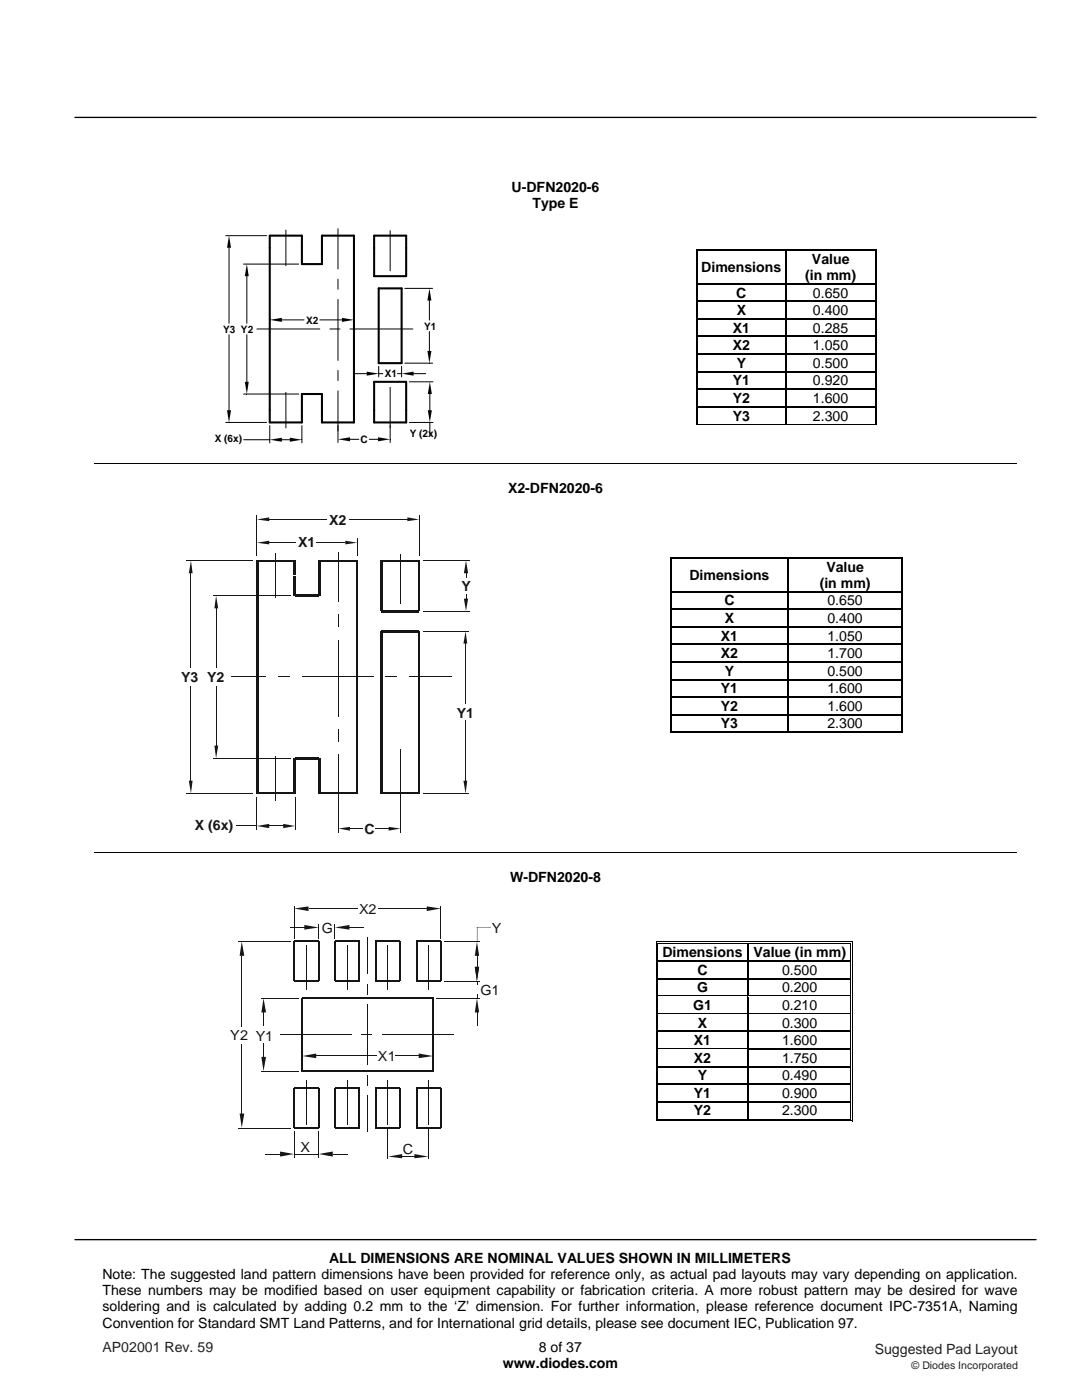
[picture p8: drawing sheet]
<svg xmlns="http://www.w3.org/2000/svg" width="216mm" height="279mm" viewBox="0 0 216 279" stroke-linecap="round" stroke-linejoin="round" font-family="sans-serif">
<path d="M15 23.4h191.7M15 247.4h191.7" fill="none" stroke="#000" stroke-width=".26"/>
<g fill="#000">
<path d="M139 49.7l.1 .3zM139 49.7l.2 .1zM139 56.5l.1 .3zM139.1 49.9l.1 .1zM139.1 56.5l.1 .3zM156.7 50h.2zM156.7 49.7l.2 .1zM156.7 49.9l.2 .1zM156.7 56.5h.2v.3h-.2zM174.6 49.7l.3 .1zM174.6 49.9l.1 .1zM174.6 56.5l.1 .3z"/>
<path d="M174.8 49.7l.1 .3zM174.8 56.5l.1 .3zM139 60l.1 .3zM139 63.5l.1 .3zM139 67l.1 .3zM139 70.5l.1 .3zM139 74l.1 .3zM139 77.6l.1 .2zM139.1 60l.1 .3zM139.1 63.5l.1 .3zM139.1 67l.1 .3zM139.1 70.5l.1 .3z"/>
<path d="M139.1 74l.1 .3zM139.1 77.6l.1 .2zM156.7 60h.2v.3h-.2zM156.7 63.5h.2v.3h-.2zM156.7 67h.2v.3h-.2zM156.7 70.5h.2v.3h-.2zM156.7 74h.2v.3h-.2zM156.7 77.6h.2v.2h-.2zM174.6 60l.1 .3zM174.6 63.5l.1 .3zM174.6 67l.1 .3zM174.6 70.5l.1 .3z"/>
<path d="M174.6 74l.1 .3zM174.6 77.6l.1 .2zM174.8 60l.1 .3zM174.8 63.5l.1 .3zM174.8 67l.1 .3zM174.8 70.5l.1 .3zM174.8 74l.1 .3zM174.8 77.6l.1 .2zM139 81.1l.1 .2zM139 84.8h.2zM139.1 81.1l.1 .2zM139.1 84.6l.1 .1z"/>
<path d="M156.7 81.1h.2v.2h-.2zM174.6 81.1l.1 .2zM174.6 84.8h.3zM174.6 84.6l.1 .1zM174.8 81.1l.1 .2zM174.8 84.6l.1 .2zM133.7 111.2l.1 .3zM133.7 111.2l.3 .1zM133.7 117.9l.1 .3zM133.9 111.4l.1 .1zM133.9 111.4h.1zM133.9 117.9l.1 .3z"/>
<path d="M157.2 111.4l.2 .1zM157.2 111.2l.2 .1zM157.2 111.4h.2zM157.2 117.9h.2v.3h-.2zM179.9 111.2l.2 .1zM179.9 111.4l.1 .1zM179.9 111.4h.1zM179.9 117.9l.1 .3zM180.1 111.2v.3zM180.1 117.9v.3zM133.7 121.5l.1 .2zM133.7 125l.1 .2z"/>
<path d="M133.7 128.5l.1 .3zM133.7 132l.1 .3zM133.7 135.5l.1 .3zM133.7 139l.1 .3zM133.9 121.5l.1 .2zM133.9 125l.1 .2zM133.9 128.5l.1 .3zM133.9 132l.1 .3zM133.9 135.5l.1 .3zM133.9 139l.1 .3zM157.2 121.5h.2v.2h-.2zM157.2 125h.2v.2h-.2z"/>
<path d="M157.2 128.5h.2v.3h-.2zM157.2 132h.2v.3h-.2zM157.2 135.5h.2v.3h-.2zM157.2 139h.2v.3h-.2zM179.9 121.5l.1 .2zM179.9 125l.1 .2zM179.9 128.5l.1 .3zM179.9 132l.1 .3zM179.9 135.5l.1 .3zM179.9 139l.1 .3zM180.1 121.5v.2zM180.1 125v.2z"/>
<path d="M180.1 128.5v.3zM180.1 132v.3zM180.1 135.5v.3zM180.1 139v.3zM133.7 142.5l.1 .3zM133.7 146.2l.3 .1zM133.9 142.5l.1 .3zM133.9 146l.1 .1zM157.2 142.5h.2v.3h-.2zM179.9 142.5l.1 .3zM179.9 146.2l.2 .1zM179.9 146l.1 .1z"/>
<path d="M180.1 142.5v.3zM180.1 146v.3z"/>
</g>
<g fill="none" stroke="#000" stroke-width=".2">
<path d="M139 50v6.5M139 56.8v3.2M139.2 50v6.5M139.2 56.8v3.2M139.2 49.8h17.5M139.2 50h17.5M156.9 49.8h17.7M156.9 50h17.7M174.6 50v6.5M174.6 56.8v3.2M174.8 50v6.5M174.8 56.8v3.2"/>
<path d="M139 60.3v3.2M139 63.8v3.2M139 67.3v3.2M139 70.8v3.2M139 74.3v3.3M139 77.8v3.3M139.2 60.3v3.2M139.2 63.8v3.2M139.2 67.3v3.2M139.2 70.8v3.2M139.2 74.3v3.3M139.2 77.8v3.3"/>
<path d="M174.6 60.3v3.2M174.6 63.8v3.2M174.6 67.3v3.2M174.6 70.8v3.2M174.6 74.3v3.3M174.6 77.8v3.3M174.8 60.3v3.2M174.8 63.8v3.2M174.8 67.3v3.2M174.8 70.8v3.2M174.8 74.3v3.3M174.8 77.8v3.3"/>
<path d="M18.8 92.5h184.1M139 81.3v3.5M139.2 81.3v3.3M139.2 84.8h35.4M139.2 84.6h17.5M156.9 84.6h17.7M174.6 81.3v3.3M174.8 81.3v3.3M133.8 111.5v6.4M133.8 118.2v3.3M133.9 111.5v6.4M133.9 118.2v3.3"/>
<path d="M134 111.2h23.2M134 111.4h23.2M157.4 111.2h22.5M157.4 111.4h22.5M179.9 111.5v6.4M179.9 118.2v3.3M180.1 111.5v6.4M180.1 118.2v3.3M133.8 121.7v3.3M133.8 125.2v3.3M133.8 128.8v3.2M133.8 132.3v3.2"/>
<path d="M133.8 135.8v3.2M133.8 139.3v3.2M133.9 121.7v3.3M133.9 125.2v3.3M133.9 128.8v3.2M133.9 132.3v3.2M133.9 135.8v3.2M133.9 139.3v3.2M179.9 121.7v3.3M179.9 125.2v3.3M179.9 128.8v3.2M179.9 132.3v3.2"/>
<path d="M179.9 135.8v3.2M179.9 139.3v3.2M180.1 121.7v3.3M180.1 125.2v3.3M180.1 128.8v3.2M180.1 132.3v3.2M180.1 135.8v3.2M180.1 139.3v3.2M133.8 142.8v3.5M133.9 142.8v3.2M134 146.2h45.9M134 146.1h23.2"/>
<path d="M157.4 146.1h22.5M179.9 142.8v3.2M180.1 142.8v3.2M18.8 170.1h184.1"/>
</g>
<g fill="none" stroke="#000" stroke-width=".25">
<path d="M139.2 56.6h17.5M156.8 50v6.5M156.8 56.8v3.2M156.9 56.6h17.7M139.2 60.1h17.5M139.2 63.6h17.5M139.2 67.1h17.5M139.2 70.7h17.5M139.2 74.2h17.5M139.2 77.7h17.5M156.8 60.3v3.2M156.8 63.8v3.2"/>
<path d="M156.8 67.3v3.2M156.8 70.8v3.2M156.8 74.3v3.3M156.8 77.8v3.3M156.9 60.1h17.7M156.9 63.6h17.7M156.9 67.1h17.7M156.9 70.7h17.7M156.9 74.2h17.7M156.9 77.7h17.7M139.2 81.2h17.5M156.8 81.3v3.4"/>
<path d="M156.9 81.2h17.7M134 118.1h23.2M157.3 111.5v6.4M157.3 118.2v3.3M157.4 118.1h22.5M134 121.6h23.2M134 125.1h23.2M134 128.6h23.2M134 132.1h23.2M134 135.6h23.2M134 139.1h23.2M157.3 121.7v3.3"/>
<path d="M157.3 125.2v3.3M157.3 128.8v3.2M157.3 132.3v3.2M157.3 135.8v3.2M157.3 139.3v3.2M157.4 121.6h22.5M157.4 125.1h22.5M157.4 128.6h22.5M157.4 132.1h22.5M157.4 135.6h22.5M157.4 139.1h22.5M134 142.6h23.2"/>
<path d="M157.3 142.8v3.3M157.4 142.6h22.5"/>
</g>
<g fill="#fff">
<path d="M131.4 188.4h17.7v3.3h-17.7z"/>
<path d="M131.8 188.4h16.7v3.3h-16.7z"/>
</g>
<path d="M130.9 187.9h.1v.5h-.1zM130.9 187.9h.5v.2h-.5zM131.2 188.2h.2v.2h-.2z" fill="#000"/>
<path d="M131.4 188h17.7M131.4 188.3h17.7" fill="none" stroke="#000" stroke-width=".2"/>
<path d="M131.4 188.4h17.7z" fill="#fff"/>
<g fill="#000">
<path d="M130.9 191.7h.1v.2h-.1zM130.9 195.2h.1v.3h-.1zM131.2 191.7h.2v.2h-.2zM131.2 195.2h.2v.3h-.2zM149.1 188.4h.3zM149.1 187.9h.5v.2h-.5zM149.1 188.2h.5v.2h-.5zM149.1 191.7h.3v.2h-.3zM149.1 195.2h.3v.3h-.3zM169.7 187.9h.5v.2h-.5zM169.7 188.2h.1v.2h-.1zM169.7 191.7h.1v.2h-.1z"/>
<path d="M169.7 195.2h.1v.3h-.1zM170 187.9h.2v.5h-.2zM170 191.7h.2v.2h-.2zM170 195.2h.2v.3h-.2z"/>
</g>
<g fill="none" stroke="#000" stroke-width=".2">
<path d="M130.9 188.4v3.3M130.9 191.9v3.3M130.9 195.5v3.2M131.3 188.4v3.3M131.3 191.9v3.3M131.3 195.5v3.2M149.6 188h20.1M149.6 188.3h20.1M169.7 188.4v3.3M169.7 191.9v3.3M169.7 195.5v3.2M170.1 188.4v3.3"/>
<path d="M170.1 191.9v3.3M170.1 195.5v3.2"/>
</g>
<path d="M131.4 191.8h17.7M131.4 195.3h17.7M149.3 188.4v3.3M149.3 191.9v3.3M149.3 195.5v3.2M149.4 191.8h20.3M149.4 195.3h20.3" fill="none" stroke="#000" stroke-width=".25"/>
<g fill="#fff">
<path d="M131.4 198.9h17.7v3.3h-17.7z"/>
<path d="M131.8 198.9h16.7v3.3h-16.7z"/>
<path d="M149.4 198.9h20.2v3.3h-20.2z"/>
<path d="M150 198.9h19.2v3.3h-19.2z"/>
</g>
<path d="M130.9 198.7h.1v.3h-.1zM131.2 198.7h.2v.3h-.2z" fill="#000"/>
<path d="M131.4 198.8h17.7" fill="none" stroke="#000" stroke-width=".25"/>
<path d="M131.4 198.9l17.7 .1z" fill="#fff"/>
<path d="M149.1 198.7h.3v.3h-.3z" fill="#000"/>
<path d="M149.4 198.8h20.3" fill="none" stroke="#000" stroke-width=".25"/>
<path d="M149.4 198.9l20.3 .1z" fill="#fff"/>
<path d="M169.7 198.7h.1v.3h-.1zM170 198.7h.2v.3h-.2z" fill="#000"/>
<path d="M130.9 199v3.2M131.3 199v3.2M169.7 199v3.2M170.1 199v3.2" fill="none" stroke="#000" stroke-width=".2"/>
<path d="M149.3 199v3.2" fill="none" stroke="#000" stroke-width=".25"/>
<g fill="#fff">
<path d="M131.4 202.5h17.7v3.2h-17.7z"/>
<path d="M131.8 202.5h16.7v3.2h-16.7z"/>
<path d="M149.4 202.5h20.2v3.2h-20.2z"/>
<path d="M150 202.5h19.2v3.2h-19.2z"/>
</g>
<path d="M130.9 202.2h.1v.3h-.1zM131.2 202.2h.2v.3h-.2z" fill="#000"/>
<path d="M131.4 202.3h17.7" fill="none" stroke="#000" stroke-width=".25"/>
<path d="M131.4 202.5h17.7z" fill="#fff"/>
<path d="M149.1 202.2h.3v.3h-.3z" fill="#000"/>
<path d="M149.4 202.3h20.3" fill="none" stroke="#000" stroke-width=".25"/>
<path d="M149.4 202.5h20.3z" fill="#fff"/>
<path d="M169.7 202.2h.1v.3h-.1zM170 202.2h.2v.3h-.2z" fill="#000"/>
<path d="M130.9 202.5v3.2M131.3 202.5v3.2M169.7 202.5v3.2M170.1 202.5v3.2" fill="none" stroke="#000" stroke-width=".2"/>
<path d="M149.3 202.5v3.2" fill="none" stroke="#000" stroke-width=".25"/>
<g fill="#fff">
<path d="M131.4 206h17.7v3.2h-17.7z"/>
<path d="M131.8 206h16.7v3.2h-16.7z"/>
<path d="M149.4 206h20.2v3.2h-20.2z"/>
<path d="M150 206h19.2v3.2h-19.2z"/>
</g>
<path d="M130.9 205.7h.1v.3h-.1zM131.2 205.7h.2v.3h-.2z" fill="#000"/>
<path d="M131.4 205.8h17.7" fill="none" stroke="#000" stroke-width=".25"/>
<path d="M131.4 206h17.7z" fill="#fff"/>
<path d="M149.1 205.7h.3v.3h-.3z" fill="#000"/>
<path d="M149.4 205.8h20.3" fill="none" stroke="#000" stroke-width=".25"/>
<path d="M149.4 206h20.3z" fill="#fff"/>
<path d="M169.7 205.7h.1v.3h-.1zM170 205.7h.2v.3h-.2z" fill="#000"/>
<path d="M130.9 206v3.2M131.3 206v3.2M169.7 206v3.2M170.1 206v3.2" fill="none" stroke="#000" stroke-width=".2"/>
<path d="M149.3 206v3.2" fill="none" stroke="#000" stroke-width=".25"/>
<g fill="#fff">
<path d="M131.4 209.5h17.7v3.2h-17.7z"/>
<path d="M131.8 209.5h16.7v3.2h-16.7z"/>
</g>
<path d="M130.9 209.2h.1v.3h-.1zM131.2 209.2h.2v.3h-.2z" fill="#000"/>
<path d="M131.4 209.3h17.7" fill="none" stroke="#000" stroke-width=".25"/>
<path d="M131.4 209.5h17.7z" fill="#fff"/>
<g fill="#000">
<path d="M130.9 212.7h.1v.3h-.1zM130.9 216.2h.1v.3h-.1zM131.2 212.7h.2v.3h-.2zM131.2 216.2h.2v.3h-.2zM149.1 209.2h.3v.3h-.3zM149.1 212.7h.3v.3h-.3zM149.1 216.2h.3v.3h-.3zM169.7 209.2h.1v.3h-.1zM169.7 212.7h.1v.3h-.1zM169.7 216.2h.1v.3h-.1zM170 209.2h.2v.3h-.2zM170 212.7h.2v.3h-.2z"/>
<path d="M170 216.2h.2v.3h-.2zM130.9 219.8h.1v.2h-.1zM130.9 223.6h.5v.2h-.5zM131.2 219.8h.2v.2h-.2zM131.2 223.3h.2v.2h-.2zM149.1 219.8h.3v.2h-.3zM149.1 223.3h.5v.2h-.5zM169.7 219.8h.1v.2h-.1zM169.7 223.6h.5v.2h-.5zM169.7 223.3h.1v.2h-.1zM170 219.8h.2v.2h-.2zM170 223.3h.2v.5h-.2z"/>
</g>
<path d="M131.4 212.9h17.7M131.4 216.4h17.7M131.4 219.9h17.7M149.3 209.5v3.2M149.3 213v3.2M149.3 216.5v3.3M149.4 209.3h20.3M149.4 212.9h20.3M149.4 216.4h20.3M149.4 219.9h20.3M149.3 220v3.3" fill="none" stroke="#000" stroke-width=".25"/>
<g fill="none" stroke="#000" stroke-width=".2">
<path d="M45 47h8.2M45.7 49.4v15.1M48.6 52.7h11M49.3 55.1v9.4M57 45.9v7.1M67.4 45.7v8M67.4 55.7v2M67.4 59.8v12.1M77.9 46v8M80.8 57.6h5.5M85.7 60v3.9M45.7 66.8v15.1"/>
<path d="M48.6 78.6h11M49.3 66.8v9.4M51.3 65.7h12.5M53.8 63.4v1.1M56.2 63.8h4.5M57 78.3v7.1M63.8 63.8h4.4M65.8 65.7h2M67.4 73.9v2.1M67.4 78v10.3M69.8 65.7h12.6M70.6 63.4v1.1"/>
<path d="M70.8 74.6h2.4M75.6 73.1v2.1M75.6 74.6h.8M77.9 77.3v11M79.3 74.6h.8M80.1 73.1v2.1M80.8 72.5h5.5M81.7 76.2h4.7M82.5 74.6h2.4M85.7 66.1v3.9M85.8 78.6v3.3M45 84.3h8.2"/>
<path d="M48.6 87.8h5.2M53.8 84.9v3.5M56.2 87.8h1.6M60.2 84.9v3.5M69.8 87.7h1.8M73.7 87.7h1.7M81.7 84.3h4.7M85.8 84.3v2.4M130.9 209.5v3.2M130.9 213v3.2M130.9 216.5v3.3M131.3 209.5v3.2"/>
<path d="M131.3 213v3.2M131.3 216.5v3.3M169.7 209.5v3.2M169.7 213v3.2M169.7 216.5v3.3M170.1 209.5v3.2M170.1 213v3.2M170.1 216.5v3.3M130.9 220v3.8M131.3 220v3.3M131.4 223.7h38.3M131.4 223.4h17.7"/>
<path d="M149.6 223.4h20.1M169.7 220v3.3M170.1 220v3.3"/>
</g>
<path d="M53.8 47h6.4v5.7h4v-5.7h6.4v37.3h-6.4v-5.7h-4v5.7h-6.4zM74.7 47h6.3v8.1h-6.3zM75.6 57.6h4.5v14.9h-4.5zM74.7 76.2h6.3v8.1h-6.3z" fill="none" stroke="#000" stroke-width=".41"/>
<g fill="#000">
<path d="M45.7 47l.4 2.4h-.8zM49.3 52.7l.3 2.4h-.7zM85.7 57.6l.4 2.4h-.8zM48.9 76.2h.7l-.3 2.4zM53.8 63.8l2.4-.4v.8zM68.2 63.4l2.4 .4-2.4 .4zM73.2 74.2l2.4 .4-2.4 .4zM80.1 74.6l2.4-.4v.8zM85.3 70h.8l-.4 2.5zM85.8 76.2l.4 2.4h-.8zM45.3 81.9h.8l-.4 2.4zM53.8 87.8l2.4-.4v.8z"/>
<path d="M57.8 87.4l2.4 .4-2.4 .4zM67.4 87.7l2.4-.4v.8zM75.4 87.3l2.5 .4-2.5 .4zM85.4 81.9h.8l-.4 2.4z"/>
</g>
<g fill="none" stroke="#131516" stroke-width=".2">
<path d="M67.5 110.2v9.9M46.1 135.1h6.9M55.4 135.1h2.4M60.2 135.1h14.3M67.5 122.6v2.5M67.5 127.7v15.3M76.9 135.1h2.3M81.7 135.1h8.4M51.2 159.1v6.5M58.9 159.1v6.5M67.5 145.5v2.5M67.5 150.5v10"/>
<path d="M47.2 164.8h4M53.7 164.8h2.8"/>
</g>
<g fill="#131516">
<path d="M56.5 164.4l2.4 .4-2.4 .5z"/>
<path d="M51.2 164.8l2.5-.4v.9z"/>
</g>
<path d="M67.5 159.1v7.1M79.9 159.1v7.1M69.8 165.4h2.5M74.9 165.4h2.7" fill="none" stroke="#131516" stroke-width=".2"/>
<g fill="#131516">
<path d="M67.5 165.4l2.3-.4v.8z"/>
<path d="M77.6 165l2.3 .4-2.3 .4z"/>
</g>
<path d="M42.5 118.9h15.5M43.2 121.2v12.1M43.2 136.9v12.1M42.5 151.3h15.5" fill="none" stroke="#131516" stroke-width=".2"/>
<g fill="#131516">
<path d="M43.1 118.9l.4 2.5h-.7z"/>
<path d="M42.8 148.8h.7l-.4 2.5z"/>
</g>
<path d="M84.5 125.9h9.2M92.9 128.4v12.1M84.5 158.3h9.2M92.9 143.8v12" fill="none" stroke="#131516" stroke-width=".2"/>
<g fill="#131516">
<path d="M92.9 126l.3 2.4h-.7z"/>
<path d="M92.5 155.8h.7l-.3 2.5z"/>
</g>
<path d="M55 110.4v8.9M79.9 110.5v10M84.5 111.9h9.3M84.5 122h9.3M55 150.9v8.9M79.9 149.6v9.9" fill="none" stroke="#131516" stroke-width=".2"/>
<path d="M51.2 111.9h7.7M63.6 111.9h7.7v46.4h-7.7M76.1 111.9h7.6v10M83.7 126v32.3h-7.6M51.2 158.3h7.7" fill="none" stroke="#131516" stroke-width=".34"/>
<path d="M51.3 111.9v46.4M58.8 111.9v2.9M58.8 114.9v4M63.7 111.9v7M76.1 111.9v10M76.1 126v32.3M76.1 122h7.6M63.6 151.3h-4.8v7M63.7 151.3v7" fill="none" stroke="#131516" stroke-width=".42"/>
<path d="M58.9 118.9h4.7" fill="none" stroke="#131516" stroke-width=".4"/>
<g fill="#131516">
<path d="M92.9 114.4h.2v.9h-.2z"/>
<path d="M92.9 118.5h.2v1h-.2z"/>
</g>
<g fill="#131516">
<path d="M93 111.9l.4 2.5h-.8z"/>
<path d="M92.6 119.5h.8l-.4 2.4z"/>
</g>
<path d="M37.3 111.9h13.2M38.1 114.4v18.9M38.1 137v18.8M37.3 158.3h13.2" fill="none" stroke="#131516" stroke-width=".2"/>
<g fill="#131516">
<path d="M38.1 111.9l.3 2.5h-.7z"/>
<path d="M37.7 155.8h.7l-.3 2.5z"/>
</g>
<path d="M76.1 125.9h7.6" fill="none" stroke="#131516" stroke-width=".42"/>
<path d="M51.2 102.8v8.1M53.7 103.6h11.5M69.7 103.6h11.6M83.7 102.8v8.1" fill="none" stroke="#131516" stroke-width=".2"/>
<g fill="#131516">
<path d="M81.3 103.3l2.4 .4-2.4 .3z"/>
<path d="M51.2 103.7l2.5-.4v.7z"/>
</g>
<path d="M51.2 107.5v3.4M53.7 108.3h5.3M63.1 108.3h5.8M71.3 107.5v3.4" fill="none" stroke="#131516" stroke-width=".2"/>
<g fill="#131516">
<path d="M51.2 108.3l2.5-.4v.7z"/>
<path d="M68.9 107.9l2.4 .4-2.4 .3z"/>
</g>
<path d="M53 230.3h2.9M58.7 230.3h4.9M58.7 225.8v5.2M63.6 225.8v5.2M66.4 230.3h2.9" fill="none" stroke="#131516" stroke-width=".2"/>
<g fill="#131516">
<path d="M55.9 229.8l2.8 .5-2.8 .5z"/>
<path d="M63.6 230.3l2.8-.5v1z"/>
</g>
<path d="M77.4 225v6.3M80.2 230.8h2.5M85.5 225v6.3" fill="none" stroke="#131516" stroke-width=".2"/>
<g fill="#131516">
<path d="M77.4 230.8l2.8-.5v.9z"/>
<path d="M82.7 230.3l2.8 .5-2.8 .4z"/>
</g>
<path d="M52.1 199.2h7.5M52.1 213.8h7.5M52.6 202.1v2.8M52.6 208.1v2.8" fill="none" stroke="#131516" stroke-width=".2"/>
<g fill="#131516">
<path d="M52.6 199.2l.5 2.9h-.9z"/>
<path d="M52.2 210.9h.9l-.5 2.9z"/>
</g>
<path d="M87 199.2h8.8M88.6 195.9h7.2M95.2 190.2v2.8M95.2 202.1v2.8" fill="none" stroke="#131516" stroke-width=".2"/>
<g fill="#131516">
<path d="M95.2 195.8v.7z"/>
<path d="M95.2 198.5v.7z"/>
</g>
<g fill="#131516">
<path d="M94.7 193h.9l-.4 2.8z"/>
<path d="M95.2 199.2l.4 2.9h-.9z"/>
</g>
<path d="M88.6 187.9h7.2M88.6 195.9h7.2M95.2 190.8v2.2" fill="none" stroke="#131516" stroke-width=".2"/>
<path d="M95.2 185l2.8 .1zM95.2 185.1l.1 2.8z" fill="#131516"/>
<g fill="#131516">
<path d="M95.2 187.9l.4 2.9h-.9z"/>
<path d="M94.7 193h.9l-.4 2.8z"/>
</g>
<path d="M47.6 187.9h10.4M48.3 190.8v14.1M48.3 208.3v13.9M47.6 225.1h10.4" fill="none" stroke="#131516" stroke-width=".2"/>
<g fill="#131516">
<path d="M48.2 187.9l.5 2.9h-.9z"/>
<path d="M47.8 222.2h.9l-.5 2.9z"/>
</g>
<path d="M58.7 180.7v6.6M61.6 181.4h9.7M75.5 181.4h9.7M88 180.7v6.6" fill="none" stroke="#131516" stroke-width=".2"/>
<g fill="#131516">
<path d="M85.2 180.9l2.8 .4-2.8 .5z"/>
<path d="M58.7 181.3l2.9-.4v.9z"/>
</g>
<path d="M57.9 185.1h2.8M63.6 184.4v2.9M66.8 184.4v2.9M69.7 185.1h2.8" fill="none" stroke="#131516" stroke-width=".2"/>
<g fill="#131516">
<path d="M60.7 184.6l2.9 .5-2.9 .4z"/>
<path d="M66.8 185.1l2.9-.5v.9z"/>
</g>
<g fill="none" stroke="#131516" stroke-width=".2">
<path d="M61.1 188.7v8.8M69.3 188.7v8.8M73.4 187.1v7.3M73.4 196.4v2M77.4 188.7v8.8M85.5 188.7v8.8M56 206.5h14.2M60.3 210.1v3M61.1 215.6v8.9M63.1 210.7h12.1M69.3 215.6v8.9M72.2 206.5h2"/>
<path d="M73.4 200.4v12.1M73.4 214.5v2.1M73.4 218.7v7.2M76.2 206.5h14.3M77.4 215.6v8.9M78.9 210.7h4.6M85.5 215.6v8.9M86.4 210.1v3"/>
</g>
<path d="M58.7 187.9v7.9h4.9v-7.9M60.3 199.2h26.1M66.8 195.8h5M75 195.8h4.8M83.1 187.9v7.9h4.9v-7.9M60.3 213.8h26.1M66.8 217.2h5M75 217.2h4.8M58.7 225.1v-7.9h4.9v7.9M83.1 225.1v-7.9h4.9v7.9" fill="none" stroke="#131516" stroke-width=".34"/>
<g fill="none" stroke="#131516" stroke-width=".25">
<path d="M58.7 187.9h4.9M60.3 199.2v14.6M66.8 187.9v7.9M66.8 187.9h5M71.7 187.9v7.9M75 187.9h4.8M75 187.9v7.9M79.9 187.9v7.9M83.1 187.9h4.9M66.8 217.2v7.9M71.7 217.2v7.9M75 217.2v7.9"/>
<path d="M79.9 217.2v7.9M58.7 225.1h4.9M66.8 225.1h5M75 225.1h4.8M83.1 225.1h4.9"/>
</g>
<path d="M86.4 199.2v14.6" fill="none" stroke="#131516" stroke-width=".28"/>
<g fill="#131516">
<path d="M60.3 210.8l2.8-.6v1z"/>
<path d="M83.5 210.2l2.9 .6-2.9 .4z"/>
</g>
<g font-size="2.8">
<text x="102.1" y="38.3">U-DFN2020-6</text>
<text x="106.2" y="41.5">Type E</text>
<text x="162" y="52.6">Value</text>
<text x="139.9" y="54.2">Dimensions</text>
<text x="146.9" y="59.4">C</text>
<text x="160.7" y="55.9">(in mm)</text>
<text x="162.2" y="59.4">0.650</text>
<text x="147" y="62.9">X</text>
<text x="162.2" y="62.9">0.400</text>
<text x="146.2" y="66.4">X1</text>
<text x="146.2" y="69.9">X2</text>
<text x="162.2" y="66.4">0.285</text>
<text x="162.2" y="69.9">1.050</text>
<text x="146.2" y="76.9">Y1</text>
<text x="147" y="73.4">Y</text>
<text x="162.2" y="76.9">0.920</text>
<text x="162.2" y="73.4">0.500</text>
<text x="146.2" y="80.4">Y2</text>
<text x="146.2" y="83.9">Y3</text>
<text x="162.2" y="80.4">1.600</text>
<text x="162.2" y="83.9">2.300</text>
<text x="101.4" y="98.4">X2-DFN2020-6</text>
<text x="137.6" y="115.7">Dimensions</text>
<text x="163.6" y="117.3">(in mm)</text>
<text x="164.9" y="114.1">Value</text>
<text x="144.5" y="120.8">C</text>
<text x="144.6" y="124.3">X</text>
<text x="165.1" y="124.3">0.400</text>
<text x="165.1" y="120.8">0.650</text>
<text x="143.8" y="127.8">X1</text>
<text x="143.8" y="131.3">X2</text>
<text x="165.1" y="127.8">1.050</text>
<text x="165.1" y="131.3">1.700</text>
<text x="144.6" y="134.9">Y</text>
<text x="165.1" y="134.9">0.500</text>
<text x="143.8" y="138.4">Y1</text>
<text x="143.8" y="141.9">Y2</text>
<text x="165.1" y="138.4">1.600</text>
<text x="165.1" y="141.9">1.600</text>
<text x="143.8" y="145.4">Y3</text>
<text x="165.1" y="145.4">2.300</text>
<text x="101.8" y="176.1">W-DFN2020-8</text>
<text x="132.2" y="191">Dimensions</text>
<text x="150.3" y="191">Value (in mm)</text>
<text x="139.2" y="194.5">C</text>
<text x="156" y="194.5">0.500</text>
<text x="138.3" y="201.5">G1</text>
<text x="139.1" y="198.1">G</text>
<text x="156" y="201.5">0.210</text>
<text x="156" y="198.1">0.200</text>
<text x="138.5" y="208.6">X1</text>
<text x="139.2" y="205.1">X</text>
<text x="156" y="205.1">0.300</text>
<text x="156" y="208.6">1.600</text>
<text x="138.5" y="212.1">X2</text>
<text x="139.2" y="215.6">Y</text>
<text x="156" y="212.1">1.750</text>
<text x="156" y="215.6">0.490</text>
<text x="138.5" y="219.1">Y1</text>
<text x="156" y="219.1">0.900</text>
<text x="138.5" y="222.6">Y2</text>
<text x="156" y="222.6">2.300</text>
<text x="65.7" y="252">ALL DIMENSIONS ARE NOMINAL VALUES SHOWN IN MILLIMETERS</text>
<text x="20.4" y="255.2">Note: The suggested land pattern dimensions have been provided for reference only, as actual pad layouts may vary depending on application.</text>
<text x="20.4" y="258.5">These numbers may be modified based on user equipment capability or fabrication criteria. A more robust pattern may be desired for wave</text>
<text x="20.4" y="261.7">soldering and is calculated by adding 0.2 mm to the ‘Z’ dimension. For further information, please reference document IPC-7351A, Naming</text>
<text x="20.4" y="265">Convention for Standard SMT Land Patterns, and for International grid details, please see document IEC, Publication 97.</text>
<text x="107.5" y="269.8">8 of 37</text>
<text x="100.3" y="273.1">www.diodes.com</text>
</g>
<g font-size="2.8" fill="#131516">
<text x="65.7" y="104.7">X2</text>
<text x="59.5" y="109.2">X1</text>
<text x="92.1" y="117.9">Y</text>
<text x="36.2" y="136.1">Y3 Y2</text>
<text x="91.1" y="143.2">Y1</text>
<text x="38.9" y="165.6">X (6x)</text>
<text x="72.7" y="166.4">C</text>
<text x="71.7" y="182.3">X2</text>
<text x="64.2" y="186.1">G</text>
<text x="98.2" y="186.1">Y</text>
<text x="95.9" y="198.6">G1</text>
<text x="46" y="207.6">Y2 Y1</text>
<text x="75.4" y="211.8">X1</text>
<text x="60" y="230">X</text>
<text x="80.4" y="230.4">C</text>
</g>
<g font-size="2.8" fill="#231f20">
<text x="20.4" y="269.8">AP02001 Rev. 59</text>
<text x="174.5" y="270.2">Suggested Pad Layout</text>
</g>
<text font-size="2.1" fill="#231f20" x="181.9" y="273.1">© Diodes Incorporated</text>
<g font-size="2">
<text x="61.1" y="64.6">X2</text>
<text x="84.6" y="65.8">Y1</text>
<text x="44.5" y="66.4">Y3 Y2</text>
<text x="76.8" y="75.3">X1</text>
<text x="42.8" y="88.3">X (6x)</text>
<text x="71.9" y="88.4">C</text>
<text x="81.7" y="87.3">Y (2x)</text>
</g>
</svg>
